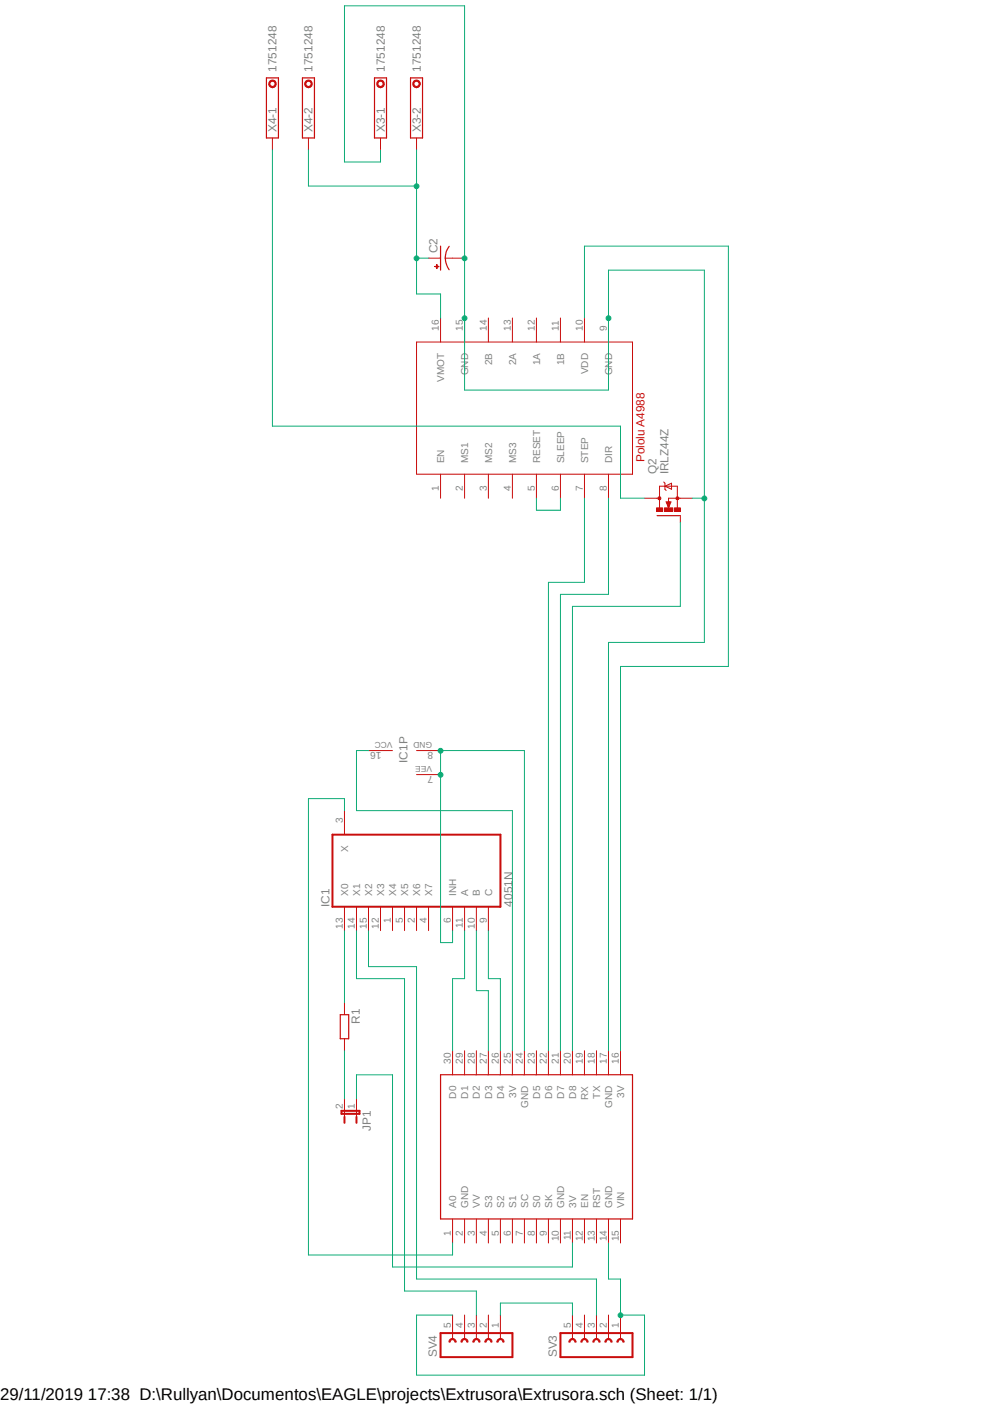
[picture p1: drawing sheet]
<svg xmlns="http://www.w3.org/2000/svg" width="210mm" height="297mm" viewBox="0 0 210 297" stroke-linecap="round" stroke-linejoin="round" font-family="sans-serif">
<path d="M55.7 1.1l98.5 289.8M154.2 1.1l-98.5 289.8" fill="none" stroke="#fff" stroke-width=".21"/>
<path d="M93.2 52v5.1M95 52.1a4 4 0 0 0 0 4.9M93.2 227.2h40.6v30.5h-40.6z" fill="none" stroke="#c90d0c" stroke-width=".25"/>
<g fill="none" stroke="#c90d0c" stroke-width=".21">
<path d="M94.2 54.6h1.5M88.1 72.3h45.7v27.9h-45.7zM93.2 67.2v5.1M98.3 67.2v5.1M103.3 67.2v5.1M108.4 67.2v5.1M113.5 67.2v5.1M118.5 67.2v5.1M123.6 67.2v5.1M128.7 67.2v5.1M93.2 100.2v5.1M98.3 100.2v5.1"/>
<path d="M103.3 100.2v5.1M108.4 100.2v5.1M113.5 100.2v5.1M118.5 100.2v5.1M123.6 100.2v5.1M128.7 100.2v5.1M72.9 171.4v5M72.9 191.7v5M75.4 191.7v5M77.9 191.7v5M80.5 191.7v5M83 191.7v5"/>
<path d="M85.6 191.7v5M88.1 191.7v5M90.6 191.7v5M95.7 191.7v5M98.3 191.7v5M100.8 191.7v5M103.3 191.7v5M95.7 222.1v5.1M98.3 222.1v5.1M100.8 222.1v5.1M103.3 222.1v5.1M105.8 222.1v5.1"/>
<path d="M108.4 222.1v5.1M110.9 222.1v5.1M113.5 222.1v5.1M116 222.1v5.1M118.5 222.1v5.1M121.1 222.1v5.1M123.6 222.1v5.1M126.2 222.1v5.1M128.7 222.1v5.1M131.2 222.1v5.1M95.7 257.7v5.1M98.3 257.7v5.1"/>
<path d="M100.8 257.7v5.1M103.3 257.7v5.1M105.8 257.7v5.1M108.4 257.7v5.1M110.9 257.7v5.1M113.5 257.7v5.1M116 257.7v5.1M118.5 257.7v5.1M121.1 257.7v5.1M123.6 257.7v5.1M126.2 257.7v5.1M128.7 257.7v5.1"/>
<path d="M131.2 257.7v5.1"/>
</g>
<path d="M70.3 176.4h35.5v15.3h-35.5z" fill="none" stroke="#c90d0c" stroke-width=".42"/>
<path d="M92.4 55.9l.1 .9z" fill-rule="evenodd" fill="#c90d0c"/>
<path d="M92.4 55.9l.1 .9z" fill="none" stroke="#c90d0c" stroke-width=".21"/>
<path d="M92 56.3l.8 .1z" fill-rule="evenodd" fill="#c90d0c"/>
<path d="M90.6 54.6h2.6M92 56.3l.8 .1zM95.7 54.6h2.6M138.9 105.3h.6M139.5 107.4v-4.6h3.8v4.6M140.4 101.9l.2 .3v1.2l.3 .3M140.6 102.8l1.4-.6v1.2zM140.9 106.1h1l-.5 1.3zM143.9 109v1.4M143.9 105.3h-2.5v.9" fill="none" stroke="#c90d0c" stroke-width=".21"/>
<path d="M139 109h4.9" fill="none" stroke="#c90d0c" stroke-width=".25"/>
<path d="M141.1 106.2l.3 .9 .2-.9h-.2v.3" fill="none" stroke="#c90d0c" stroke-width=".34"/>
<path d="M143 105.1l.3-.1 .2 .1v.5h-.5z" fill-rule="evenodd" fill="#c90d0c"/>
<path d="M143 105.1l.3-.1 .2 .1v.5h-.5z" fill="none" stroke="#c90d0c" stroke-width=".21"/>
<path d="M139.2 105.1l.3-.1 .2 .1v.5h-.5z" fill-rule="evenodd" fill="#c90d0c"/>
<path d="M139.2 105.1l.3-.1 .2 .1v.5h-.5z" fill="none" stroke="#c90d0c" stroke-width=".21"/>
<path d="M142.6 107.4h1.3v.7h-1.3z" fill-rule="evenodd" fill="#c90d0c"/>
<path d="M142.6 107.4h1.3v.7h-1.3z" fill="none" stroke="#c90d0c" stroke-width=".21"/>
<path d="M138.9 107.4h1.2v.7h-1.2z" fill-rule="evenodd" fill="#c90d0c"/>
<path d="M138.9 107.4h1.2v.7h-1.2z" fill="none" stroke="#c90d0c" stroke-width=".21"/>
<path d="M140.5 107.4h1.8v.7h-1.8z" fill-rule="evenodd" fill="#c90d0c"/>
<path d="M136.3 105.3h2.6M140.5 107.4h1.8v.7h-1.8zM143.9 105.3h2.5" fill="none" stroke="#c90d0c" stroke-width=".21"/>
<path d="M79.2 16.5h2.5v12.7h-2.5z" fill="none" stroke="#c90d0c" stroke-width=".25"/>
<path d="M79.9 17.1a.82 .82 0 0 1 1.3 .3 .82 .82 0 0 1-.7 1.1v-.2a.55 .55 0 0 1-.6-.7 .55 .55 0 0 1 .9-.3 .55 .55 0 0 1-.1 .9l-.2 .1v.2a.82 .82 0 0 1-.8-.5 .82 .82 0 0 1 .2-.9z" fill-rule="evenodd" fill="#c90d0c"/>
<path d="M79.9 17.1a.82 .82 0 0 1 1.3 .3 .82 .82 0 0 1-.7 1.1v-.2a.55 .55 0 0 1-.6-.7 .55 .55 0 0 1 .9-.3 .55 .55 0 0 1-.1 .9l-.2 .1v.2a.82 .82 0 0 1-.8-.5 .82 .82 0 0 1 .2-.9zM80.5 29.2v2.5" fill="none" stroke="#c90d0c" stroke-width=".21"/>
<path d="M86.8 16.5h2.6v12.7h-2.6z" fill="none" stroke="#c90d0c" stroke-width=".25"/>
<path d="M87.5 17.1a.82 .82 0 0 1 1.4 .3 .82 .82 0 0 1-.8 1.1v-.2a.55 .55 0 0 1-.6-.7 .55 .55 0 0 1 .9-.3 .55 .55 0 0 1-.1 .9l-.2 .1v.2a.82 .82 0 0 1-.8-.5 .82 .82 0 0 1 .2-.9z" fill-rule="evenodd" fill="#c90d0c"/>
<path d="M87.5 17.1a.82 .82 0 0 1 1.4 .3 .82 .82 0 0 1-.8 1.1v-.2a.55 .55 0 0 1-.6-.7 .55 .55 0 0 1 .9-.3 .55 .55 0 0 1-.1 .9l-.2 .1v.2a.82 .82 0 0 1-.8-.5 .82 .82 0 0 1 .2-.9zM88.1 29.2v2.5" fill="none" stroke="#c90d0c" stroke-width=".21"/>
<path d="M56.3 16.5h2.6v12.7h-2.6z" fill="none" stroke="#c90d0c" stroke-width=".25"/>
<path d="M57.1 17.1a.81 .81 0 0 1 1.3 .4 .81 .81 0 0 1-.8 1v-.2a.56 .56 0 0 1-.5-.8 .56 .56 0 0 1 .9-.2 .56 .56 0 0 1-.1 .9l-.3 .1v.2a.82 .82 0 0 1-.7-.5 .82 .82 0 0 1 .2-.9z" fill-rule="evenodd" fill="#c90d0c"/>
<path d="M57.1 17.1a.81 .81 0 0 1 1.3 .4 .81 .81 0 0 1-.8 1v-.2a.56 .56 0 0 1-.5-.8 .56 .56 0 0 1 .9-.2 .56 .56 0 0 1-.1 .9l-.3 .1v.2a.82 .82 0 0 1-.7-.5 .82 .82 0 0 1 .2-.9zM57.6 29.2v2.5" fill="none" stroke="#c90d0c" stroke-width=".21"/>
<path d="M64 16.5h2.5v12.7h-2.5z" fill="none" stroke="#c90d0c" stroke-width=".25"/>
<path d="M64.7 17.1a.81 .81 0 0 1 1.3 .4 .81 .81 0 0 1-.8 1v-.2a.55 .55 0 0 1-.5-.7 .55 .55 0 0 1 .8-.3 .55 .55 0 0 1 0 .9l-.3 .1v.2a.8 .8 0 0 1-.7-.5 .8 .8 0 0 1 .2-.9z" fill-rule="evenodd" fill="#c90d0c"/>
<path d="M64.7 17.1a.81 .81 0 0 1 1.3 .4 .81 .81 0 0 1-.8 1v-.2a.55 .55 0 0 1-.5-.7 .55 .55 0 0 1 .8-.3 .55 .55 0 0 1 0 .9l-.3 .1v.2a.8 .8 0 0 1-.7-.5 .8 .8 0 0 1 .2-.9zM65.2 29.2v2.5" fill="none" stroke="#c90d0c" stroke-width=".21"/>
<path d="M133.8 281.8v5.1" fill="none" stroke="#c90d0c" stroke-width=".42"/>
<path d="M125.5 283.3a.76 .76 0 0 1 .9-.3 .76 .76 0 0 1 .5 .7h-.2a.51 .51 0 0 0-.5-.5 .51 .51 0 0 0-.6 .5h-.2z" fill-rule="evenodd" fill="#c90d0c"/>
<path d="M125.5 283.3a.76 .76 0 0 1 .9-.3 .76 .76 0 0 1 .5 .7h-.2a.51 .51 0 0 0-.5-.5 .51 .51 0 0 0-.6 .5h-.2z" fill="none" stroke="#c90d0c" stroke-width=".21"/>
<path d="M128.1 283.3a.76 .76 0 0 1 .8-.3 .76 .76 0 0 1 .6 .7h-.3a.51 .51 0 0 0-.5-.5 .51 .51 0 0 0-.5 .5h-.3z" fill-rule="evenodd" fill="#c90d0c"/>
<path d="M128.1 283.3a.76 .76 0 0 1 .8-.3 .76 .76 0 0 1 .6 .7h-.3a.51 .51 0 0 0-.5-.5 .51 .51 0 0 0-.5 .5h-.3z" fill="none" stroke="#c90d0c" stroke-width=".21"/>
<path d="M130.6 283.3a.76 .76 0 0 1 .9-.3 .76 .76 0 0 1 .5 .7h-.3a.51 .51 0 0 0-.5-.5 .51 .51 0 0 0-.5 .5h-.2z" fill-rule="evenodd" fill="#c90d0c"/>
<path d="M130.6 283.3a.76 .76 0 0 1 .9-.3 .76 .76 0 0 1 .5 .7h-.3a.51 .51 0 0 0-.5-.5 .51 .51 0 0 0-.5 .5h-.2z" fill="none" stroke="#c90d0c" stroke-width=".21"/>
<path d="M133.8 281.8h-15.3v5.1h15.3" fill="none" stroke="#c90d0c" stroke-width=".42"/>
<path d="M120.4 283.3a.76 .76 0 0 1 .9-.3 .76 .76 0 0 1 .5 .7h-.2a.51 .51 0 0 0-.5-.5 .51 .51 0 0 0-.5 .5h-.3z" fill-rule="evenodd" fill="#c90d0c"/>
<path d="M120.4 283.3a.76 .76 0 0 1 .9-.3 .76 .76 0 0 1 .5 .7h-.2a.51 .51 0 0 0-.5-.5 .51 .51 0 0 0-.5 .5h-.3z" fill="none" stroke="#c90d0c" stroke-width=".21"/>
<path d="M123 283.3a.76 .76 0 0 1 .8-.3 .76 .76 0 0 1 .6 .7h-.3a.51 .51 0 0 0-.5-.5 .51 .51 0 0 0-.5 .5h-.2z" fill-rule="evenodd" fill="#c90d0c"/>
<path d="M121.1 278v5.1M123.6 278v5.1M126.2 278v5.1M128.7 278v5.1M131.2 278v5.1M123 283.3a.76 .76 0 0 1 .8-.3 .76 .76 0 0 1 .6 .7h-.3a.51 .51 0 0 0-.5-.5 .51 .51 0 0 0-.5 .5h-.2z" fill="none" stroke="#c90d0c" stroke-width=".21"/>
<path d="M108.4 281.8v5.1" fill="none" stroke="#c90d0c" stroke-width=".42"/>
<path d="M100.1 283.3a.76 .76 0 0 1 .9-.3 .76 .76 0 0 1 .5 .7h-.2a.51 .51 0 0 0-.5-.5 .51 .51 0 0 0-.6 .5h-.2z" fill-rule="evenodd" fill="#c90d0c"/>
<path d="M100.1 283.3a.76 .76 0 0 1 .9-.3 .76 .76 0 0 1 .5 .7h-.2a.51 .51 0 0 0-.5-.5 .51 .51 0 0 0-.6 .5h-.2z" fill="none" stroke="#c90d0c" stroke-width=".21"/>
<path d="M102.7 283.3a.76 .76 0 0 1 .8-.3 .76 .76 0 0 1 .6 .7h-.3a.51 .51 0 0 0-.5-.5 .51 .51 0 0 0-.5 .5h-.3z" fill-rule="evenodd" fill="#c90d0c"/>
<path d="M102.7 283.3a.76 .76 0 0 1 .8-.3 .76 .76 0 0 1 .6 .7h-.3a.51 .51 0 0 0-.5-.5 .51 .51 0 0 0-.5 .5h-.3z" fill="none" stroke="#c90d0c" stroke-width=".21"/>
<path d="M105.2 283.3a.76 .76 0 0 1 .9-.3 .76 .76 0 0 1 .5 .7h-.3a.51 .51 0 0 0-.5-.5 .51 .51 0 0 0-.5 .5h-.2z" fill-rule="evenodd" fill="#c90d0c"/>
<path d="M105.2 283.3a.76 .76 0 0 1 .9-.3 .76 .76 0 0 1 .5 .7h-.3a.51 .51 0 0 0-.5-.5 .51 .51 0 0 0-.5 .5h-.2z" fill="none" stroke="#c90d0c" stroke-width=".21"/>
<path d="M108.4 281.8h-15.2v5.1h15.2" fill="none" stroke="#c90d0c" stroke-width=".42"/>
<path d="M95.3 283.1a.78 .78 0 0 1 1.2 .6h-.3a.51 .51 0 0 0-.5-.5 .51 .51 0 0 0-.5 .5h-.2v-.2z" fill-rule="evenodd" fill="#c90d0c"/>
<path d="M95.3 283.1a.78 .78 0 0 1 1.2 .6h-.3a.51 .51 0 0 0-.5-.5 .51 .51 0 0 0-.5 .5h-.2v-.2z" fill="none" stroke="#c90d0c" stroke-width=".21"/>
<path d="M97.6 283.3a.76 .76 0 0 1 .8-.3 .76 .76 0 0 1 .6 .7h-.3a.49 .49 0 0 0-.5-.5 .49 .49 0 0 0-.5 .5h-.2z" fill-rule="evenodd" fill="#c90d0c"/>
<g fill="none" stroke="#c90d0c" stroke-width=".21">
<path d="M77.9 158.7h5.1M88.1 158.7h5.1M88.1 163.7h5.1M72.9 212v2.5M72.9 219.6v2.5M72.9 232.3v3.8M75.4 232.3v3.8M95.7 278v5.1M98.3 278v5.1M100.8 278v5.1M103.3 278v5.1M105.8 278v5.1"/>
<path d="M97.6 283.3a.76 .76 0 0 1 .8-.3 .76 .76 0 0 1 .6 .7h-.3a.49 .49 0 0 0-.5-.5 .49 .49 0 0 0-.5 .5h-.2z"/>
</g>
<path d="M72.2 234.8h3.8v.7h-3.8zM72.9 236.1v1.3M75.4 236.1v1.3" fill="none" stroke="#c90d0c" stroke-width=".42"/>
<path d="M72 214.5h1.7v5.1h-1.7z" fill="none" stroke="#c90d0c" stroke-width=".25"/>
<path d="M88.1 31.7v7.6M90.6 54.6h-2.5v7.5h5.1v5.1" fill="none" stroke="#0dab76" stroke-width=".21"/>
<circle cx="88.1" cy="54.6" r=".51" fill="#0dab76"/>
<g fill="none" stroke="#0dab76" stroke-width=".21">
<path d="M65.2 31.7v7.6h22.9v15.3"/>
<circle cx="88.1" cy="54.6" r=".51"/>
</g>
<circle cx="88.1" cy="39.4" r=".51" fill="#0dab76"/>
<g fill="none" stroke="#0dab76" stroke-width=".21">
<path d="M98.3 54.6v27.9M123.6 105.3v17.8h-7.6v99M128.7 105.3v20.3h-10.2v96.5M105.8 278v-2.5h15.3v2.5"/>
<circle cx="88.1" cy="39.4" r=".51"/>
</g>
<circle cx="98.3" cy="67.3" r=".51" fill="#0dab76"/>
<g fill="none" stroke="#0dab76" stroke-width=".21">
<path d="M98.3 82.5h30.4v-25.4h20.3v78.7h-20.3v86.3"/>
<circle cx="98.3" cy="67.3" r=".51"/>
</g>
<circle cx="128.7" cy="67.3" r=".51" fill="#0dab76"/>
<g fill="none" stroke="#0dab76" stroke-width=".21">
<path d="M146.4 105.3h2.6"/>
<circle cx="128.7" cy="67.3" r=".51"/>
</g>
<circle cx="149" cy="105.4" r=".51" fill="#0dab76"/>
<g fill="none" stroke="#0dab76" stroke-width=".21">
<path d="M80.5 31.7v2.5h-7.6v-33h25.4v53.4"/>
<circle cx="149" cy="105.4" r=".51"/>
</g>
<circle cx="98.3" cy="54.6" r=".51" fill="#0dab76"/>
<g fill="none" stroke="#0dab76" stroke-width=".21">
<path d="M57.6 31.7v58.4h73.6v15.2h5.1M123.6 67.2v-15.2h30.5v88.9h-22.9v81.2M113.5 105.3v2.6h5v-2.6M143.9 110.4v17.8h-22.8v93.9M93.2 158.7v40.6h2.5v-2.6M98.3 196.7v10.2h-2.6v15.2M100.8 196.7v12.7h2.5v12.7M103.3 196.7v10.2h2.5v15.2"/>
<circle cx="98.3" cy="54.6" r=".51"/>
</g>
<circle cx="93.2" cy="163.8" r=".51" fill="#0dab76"/>
<g fill="none" stroke="#0dab76" stroke-width=".21">
<path d="M93.2 158.7h17.7v63.4"/>
<circle cx="93.2" cy="163.8" r=".51"/>
</g>
<circle cx="93.2" cy="158.7" r=".51" fill="#0dab76"/>
<g fill="none" stroke="#0dab76" stroke-width=".21">
<path d="M77.9 158.7h-2.5v12.7h33v50.7M72.9 171.4v-2.6h-7.7v96.5h30.5v-2.5M72.9 196.7v15.3M72.9 222.1v10.2M75.4 232.3v-5.1h7.6v40.6h38.1v-5M131.2 270.4v7.6h5.1v12.7h-48.2v-12.7h7.6"/>
<circle cx="93.2" cy="158.7" r=".51"/>
</g>
<circle cx="131.2" cy="278" r=".51" fill="#0dab76"/>
<g fill="none" stroke="#0dab76" stroke-width=".21">
<path d="M75.4 196.7v10.2h10.2v66h15.2v5.1M77.9 196.7v7.6h10.2v66.1h38.1v7.6M128.7 262.8v7.6h2.5"/>
<circle cx="131.2" cy="278" r=".51"/>
</g>
<text font-size="3.6" x="0" y="296">29/11/2019 17:38 D:\Rullyan\Documentos\EAGLE\projects\Extrusora\Extrusora.sch (Sheet: 1/1)</text>
<g font-size="2.5" fill="#808080">
<text x="58.5" y="15.2" transform="rotate(-90 58.5 15.2)">1751248</text>
<text x="66.1" y="15.2" transform="rotate(-90 66.1 15.2)">1751248</text>
<text x="81.4" y="15.2" transform="rotate(-90 81.4 15.2)">1751248</text>
<text x="89" y="15.2" transform="rotate(-90 89 15.2)">1751248</text>
<text x="58.5" y="27.9" transform="rotate(-90 58.5 27.9)">X4-1</text>
<text x="66.1" y="27.9" transform="rotate(-90 66.1 27.9)">X4-2</text>
<text x="81.4" y="27.9" transform="rotate(-90 81.4 27.9)">X3-1</text>
<text x="89" y="27.9" transform="rotate(-90 89 27.9)">X3-2</text>
<text x="92.5" y="53.6" transform="rotate(-90 92.5 53.6)">C2</text>
<text x="138.9" y="100.2" transform="rotate(-90 138.9 100.2)">Q2</text>
<text x="141.4" y="100.2" transform="rotate(-90 141.4 100.2)">IRLZ44Z</text>
<text x="86.2" y="161.2" transform="rotate(-90 86.2 161.2)">IC1P</text>
<text x="69.7" y="191.7" transform="rotate(-90 69.7 191.7)">IC1</text>
<text x="108.4" y="191.7" transform="rotate(-90 108.4 191.7)">4051N</text>
<text x="76.1" y="216.5" transform="rotate(-90 76.1 216.5)">R1</text>
<text x="78.4" y="239.1" transform="rotate(-90 78.4 239.1)">JP1</text>
<text x="92.4" y="286.9" transform="rotate(-90 92.4 286.9)">SV4</text>
<text x="117.8" y="286.9" transform="rotate(-90 117.8 286.9)">SV3</text>
</g>
<text font-size="2.5" fill="#c90d0c" x="136.3" y="97.7" transform="rotate(-90 136.3 97.7)">Pololu A4988</text>
<g font-size="2.1" fill="#808080">
<text x="92.8" y="70" transform="rotate(-90 92.8 70)">16</text>
<text x="97.9" y="70" transform="rotate(-90 97.9 70)">15</text>
<text x="103" y="70" transform="rotate(-90 103 70)">14</text>
<text x="108" y="70" transform="rotate(-90 108 70)">13</text>
<text x="113.1" y="70" transform="rotate(-90 113.1 70)">12</text>
<text x="118.2" y="70" transform="rotate(-90 118.2 70)">11</text>
<text x="123.3" y="70" transform="rotate(-90 123.3 70)">10</text>
<text x="128.3" y="70" transform="rotate(-90 128.3 70)">9</text>
<text x="104.1" y="77.3" transform="rotate(-90 104.1 77.3)">2B</text>
<text x="109.1" y="77.3" transform="rotate(-90 109.1 77.3)">2A</text>
<text x="114.2" y="77.3" transform="rotate(-90 114.2 77.3)">1A</text>
<text x="119.3" y="77.3" transform="rotate(-90 119.3 77.3)">1B</text>
<text x="93.9" y="80.8" transform="rotate(-90 93.9 80.8)">VMOT</text>
<text x="99" y="79.4" transform="rotate(-90 99 79.4)">GND</text>
<text x="124.4" y="79.1" transform="rotate(-90 124.4 79.1)">VDD</text>
<text x="129.5" y="79.4" transform="rotate(-90 129.5 79.4)">GND</text>
<text x="93.9" y="97.9" transform="rotate(-90 93.9 97.9)">EN</text>
<text x="99" y="97.9" transform="rotate(-90 99 97.9)">MS1</text>
<text x="104.1" y="97.9" transform="rotate(-90 104.1 97.9)">MS2</text>
<text x="109.1" y="97.9" transform="rotate(-90 109.1 97.9)">MS3</text>
<text x="114.2" y="97.9" transform="rotate(-90 114.2 97.9)">RESET</text>
<text x="119.3" y="97.9" transform="rotate(-90 119.3 97.9)">SLEEP</text>
<text x="124.4" y="97.9" transform="rotate(-90 124.4 97.9)">STEP</text>
<text x="129.5" y="97.9" transform="rotate(-90 129.5 97.9)">DIR</text>
<text x="92.8" y="103.8" transform="rotate(-90 92.8 103.8)">1</text>
<text x="97.9" y="103.8" transform="rotate(-90 97.9 103.8)">2</text>
<text x="103" y="103.8" transform="rotate(-90 103 103.8)">3</text>
<text x="108" y="103.8" transform="rotate(-90 108 103.8)">4</text>
<text x="113.1" y="103.8" transform="rotate(-90 113.1 103.8)">5</text>
<text x="118.2" y="103.8" transform="rotate(-90 118.2 103.8)">6</text>
<text x="123.3" y="103.8" transform="rotate(-90 123.3 103.8)">7</text>
<text x="128.3" y="103.8" transform="rotate(-90 128.3 103.8)">8</text>
<text x="80.7" y="159" transform="rotate(-180 80.7 159)">16</text>
<text x="91.6" y="159" transform="rotate(-180 91.6 159)">8</text>
<text x="91.6" y="164.1" transform="rotate(-180 91.6 164.1)">7</text>
<text x="72.5" y="174.1" transform="rotate(-90 72.5 174.1)">3</text>
<text x="73.6" y="180.2" transform="rotate(-90 73.6 180.2)">X</text>
<text x="73.6" y="189.3" transform="rotate(-90 73.6 189.3)">X0</text>
<text x="76.2" y="189.3" transform="rotate(-90 76.2 189.3)">X1</text>
<text x="78.7" y="189.3" transform="rotate(-90 78.7 189.3)">X2</text>
<text x="81.2" y="189.3" transform="rotate(-90 81.2 189.3)">X3</text>
<text x="83.8" y="189.3" transform="rotate(-90 83.8 189.3)">X4</text>
<text x="86.3" y="189.3" transform="rotate(-90 86.3 189.3)">X5</text>
<text x="88.9" y="189.3" transform="rotate(-90 88.9 189.3)">X6</text>
<text x="91.4" y="189.3" transform="rotate(-90 91.4 189.3)">X7</text>
<text x="96.5" y="189.3" transform="rotate(-90 96.5 189.3)">INH</text>
<text x="99" y="189.3" transform="rotate(-90 99 189.3)">A</text>
<text x="101.5" y="189.3" transform="rotate(-90 101.5 189.3)">B</text>
<text x="104.1" y="189.3" transform="rotate(-90 104.1 189.3)">C</text>
<text x="72.5" y="196.4" transform="rotate(-90 72.5 196.4)">13</text>
<text x="75.1" y="196.4" transform="rotate(-90 75.1 196.4)">14</text>
<text x="77.6" y="196.4" transform="rotate(-90 77.6 196.4)">15</text>
<text x="80.1" y="196.4" transform="rotate(-90 80.1 196.4)">12</text>
<text x="82.6" y="195.2" transform="rotate(-90 82.6 195.2)">1</text>
<text x="85.2" y="195.2" transform="rotate(-90 85.2 195.2)">5</text>
<text x="87.7" y="195.2" transform="rotate(-90 87.7 195.2)">2</text>
<text x="90.3" y="195.2" transform="rotate(-90 90.3 195.2)">4</text>
<text x="95.3" y="195.2" transform="rotate(-90 95.3 195.2)">6</text>
<text x="97.9" y="196.2" transform="rotate(-90 97.9 196.2)">11</text>
<text x="100.4" y="196.4" transform="rotate(-90 100.4 196.4)">10</text>
<text x="103" y="195.2" transform="rotate(-90 103 195.2)">9</text>
<text x="95.3" y="224.9" transform="rotate(-90 95.3 224.9)">30</text>
<text x="97.9" y="224.9" transform="rotate(-90 97.9 224.9)">29</text>
<text x="100.4" y="224.9" transform="rotate(-90 100.4 224.9)">28</text>
<text x="103" y="224.9" transform="rotate(-90 103 224.9)">27</text>
<text x="105.5" y="224.9" transform="rotate(-90 105.5 224.9)">26</text>
<text x="108" y="224.9" transform="rotate(-90 108 224.9)">25</text>
<text x="110.6" y="224.9" transform="rotate(-90 110.6 224.9)">24</text>
<text x="113.1" y="224.9" transform="rotate(-90 113.1 224.9)">23</text>
<text x="115.7" y="224.9" transform="rotate(-90 115.7 224.9)">22</text>
<text x="118.2" y="224.9" transform="rotate(-90 118.2 224.9)">21</text>
<text x="120.7" y="224.9" transform="rotate(-90 120.7 224.9)">20</text>
<text x="123.3" y="224.9" transform="rotate(-90 123.3 224.9)">19</text>
<text x="125.8" y="224.9" transform="rotate(-90 125.8 224.9)">18</text>
<text x="128.3" y="224.9" transform="rotate(-90 128.3 224.9)">17</text>
<text x="130.9" y="224.9" transform="rotate(-90 130.9 224.9)">16</text>
<text x="96.5" y="232.2" transform="rotate(-90 96.5 232.2)">D0</text>
<text x="99" y="232.2" transform="rotate(-90 99 232.2)">D1</text>
<text x="101.5" y="232.2" transform="rotate(-90 101.5 232.2)">D2</text>
<text x="104.1" y="232.2" transform="rotate(-90 104.1 232.2)">D3</text>
<text x="106.6" y="232.2" transform="rotate(-90 106.6 232.2)">D4</text>
<text x="109.1" y="232.1" transform="rotate(-90 109.1 232.1)">3V</text>
<text x="114.2" y="232.2" transform="rotate(-90 114.2 232.2)">D5</text>
<text x="116.8" y="232.2" transform="rotate(-90 116.8 232.2)">D6</text>
<text x="119.3" y="232.2" transform="rotate(-90 119.3 232.2)">D7</text>
<text x="121.8" y="232.2" transform="rotate(-90 121.8 232.2)">D8</text>
<text x="124.4" y="232.5" transform="rotate(-90 124.4 232.5)">RX</text>
<text x="126.9" y="232.2" transform="rotate(-90 126.9 232.2)">TX</text>
<text x="132" y="232.1" transform="rotate(-90 132 232.1)">3V</text>
<text x="72.5" y="234.5" transform="rotate(-90 72.5 234.5)">2</text>
<text x="75.1" y="234.5" transform="rotate(-90 75.1 234.5)">1</text>
<text x="111.7" y="234.3" transform="rotate(-90 111.7 234.3)">GND</text>
<text x="129.5" y="234.3" transform="rotate(-90 129.5 234.3)">GND</text>
<text x="96.5" y="255.4" transform="rotate(-90 96.5 255.4)">A0</text>
<text x="99" y="255.4" transform="rotate(-90 99 255.4)">GND</text>
<text x="101.5" y="255.4" transform="rotate(-90 101.5 255.4)">VV</text>
<text x="104.1" y="255.4" transform="rotate(-90 104.1 255.4)">S3</text>
<text x="106.6" y="255.4" transform="rotate(-90 106.6 255.4)">S2</text>
<text x="109.1" y="255.4" transform="rotate(-90 109.1 255.4)">S1</text>
<text x="111.7" y="255.4" transform="rotate(-90 111.7 255.4)">SC</text>
<text x="114.2" y="255.4" transform="rotate(-90 114.2 255.4)">S0</text>
<text x="116.8" y="255.4" transform="rotate(-90 116.8 255.4)">SK</text>
<text x="119.3" y="255.4" transform="rotate(-90 119.3 255.4)">GND</text>
<text x="121.8" y="255.4" transform="rotate(-90 121.8 255.4)">3V</text>
<text x="124.4" y="255.4" transform="rotate(-90 124.4 255.4)">EN</text>
<text x="126.9" y="255.4" transform="rotate(-90 126.9 255.4)">RST</text>
<text x="129.5" y="255.4" transform="rotate(-90 129.5 255.4)">GND</text>
<text x="132" y="255.4" transform="rotate(-90 132 255.4)">VIN</text>
<text x="95.3" y="261.2" transform="rotate(-90 95.3 261.2)">1</text>
<text x="97.9" y="261.2" transform="rotate(-90 97.9 261.2)">2</text>
<text x="100.4" y="261.2" transform="rotate(-90 100.4 261.2)">3</text>
<text x="103" y="261.2" transform="rotate(-90 103 261.2)">4</text>
<text x="105.5" y="261.2" transform="rotate(-90 105.5 261.2)">5</text>
<text x="108" y="261.2" transform="rotate(-90 108 261.2)">6</text>
<text x="110.6" y="261.2" transform="rotate(-90 110.6 261.2)">7</text>
<text x="113.1" y="261.2" transform="rotate(-90 113.1 261.2)">8</text>
<text x="115.7" y="261.2" transform="rotate(-90 115.7 261.2)">9</text>
<text x="118.2" y="262.4" transform="rotate(-90 118.2 262.4)">10</text>
<text x="120.7" y="262.2" transform="rotate(-90 120.7 262.2)">11</text>
<text x="123.3" y="262.4" transform="rotate(-90 123.3 262.4)">12</text>
<text x="125.8" y="262.4" transform="rotate(-90 125.8 262.4)">13</text>
<text x="128.3" y="262.4" transform="rotate(-90 128.3 262.4)">14</text>
<text x="130.9" y="262.4" transform="rotate(-90 130.9 262.4)">15</text>
<text x="95.3" y="280.8" transform="rotate(-90 95.3 280.8)">5</text>
<text x="97.9" y="280.8" transform="rotate(-90 97.9 280.8)">4</text>
<text x="100.4" y="280.8" transform="rotate(-90 100.4 280.8)">3</text>
<text x="103" y="280.8" transform="rotate(-90 103 280.8)">2</text>
<text x="105.5" y="280.8" transform="rotate(-90 105.5 280.8)">1</text>
<text x="120.7" y="280.8" transform="rotate(-90 120.7 280.8)">5</text>
<text x="123.3" y="280.8" transform="rotate(-90 123.3 280.8)">4</text>
<text x="125.8" y="280.8" transform="rotate(-90 125.8 280.8)">3</text>
<text x="128.3" y="280.8" transform="rotate(-90 128.3 280.8)">2</text>
<text x="130.9" y="280.8" transform="rotate(-90 130.9 280.8)">1</text>
</g>
<g font-size="1.8" fill="#808080">
<text x="83" y="156.8" transform="rotate(-180 83 156.8)">VCC</text>
<text x="91.4" y="161.8" transform="rotate(-180 91.4 161.8)">VEE</text>
<text x="91.4" y="156.8" transform="rotate(-180 91.4 156.8)">GND</text>
</g>
</svg>
